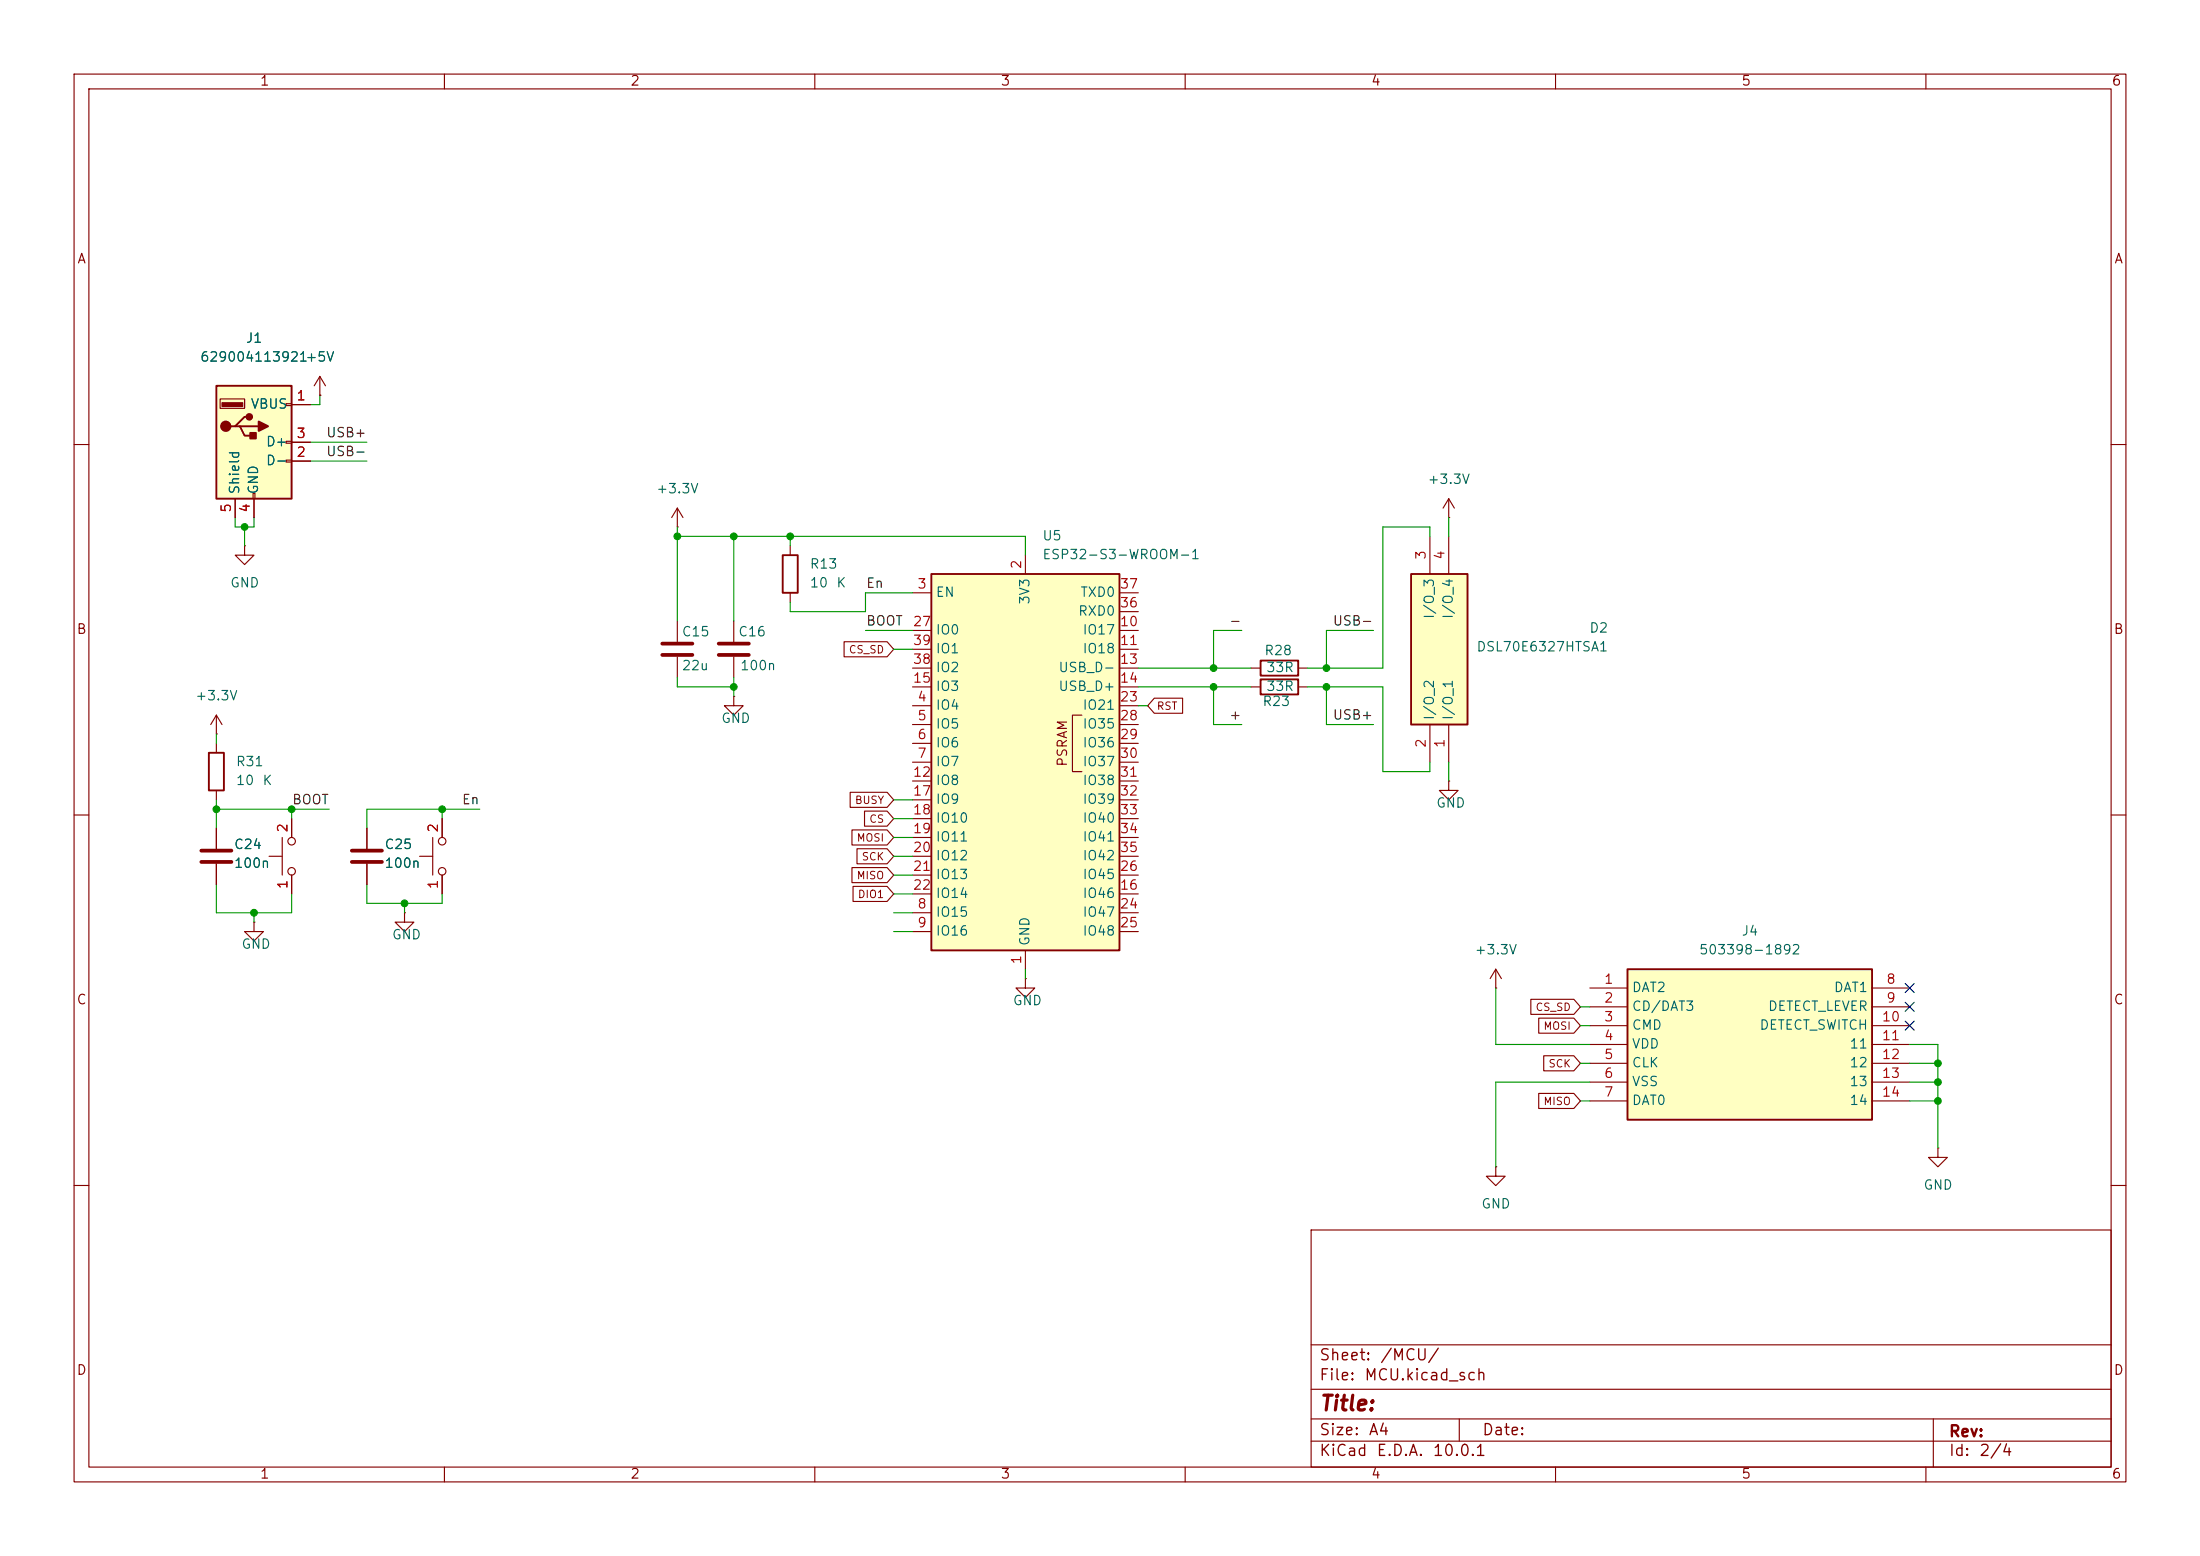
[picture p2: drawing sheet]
<svg xmlns="http://www.w3.org/2000/svg" width="297mm" height="210mm" viewBox="0 0 297 210" stroke-linecap="round" stroke-linejoin="round" font-family="sans-serif">
<g fill="none" stroke="#840000" stroke-width=".15">
<path d="M10 10h277v190h-277zM12 12h273v186h-273zM60 10v2M110 10v2M160 10v2M210 10v2M260 10v2M10 60h2M285 60h2M168.9 92.7h1.3M175.3 92.7h1.2M10 110h2"/>
<path d="M49.5 111.8v2.8M49.5 116.6v2.8M56.6 115.6h1.8M58.4 113v5.1M59.7 110.5v2.5M59.7 118.1v2.6M285 110h2M34.3 124.5v1.2h1.3l-1.3 1.3-1.3-1.3h1.3M34.3 124.5h.1M201.9 133.4h.1M201.9 130.8l-.7 1.3M201.9 130.8l.8 1.3"/>
<path d="M201.9 130.8v2.6M10 160h2M177 166h108v32h-108zM285 160h2M60 198v2M110 198v2M160 198v2M177 194.5h108M177 191.5h108M177 187.5h108M177 181.5h108M197 191.5v3"/>
<path d="M210 198v2M260 198v2M261 191.5v6.5"/>
<circle cx="59.7" cy="113.5" r=".51"/>
<circle cx="59.7" cy="117.6" r=".51"/>
</g>
<path d="M170.2 91.7h5.1v2h-5.1z" fill="none" stroke="#840000" stroke-width=".25"/>
<path d="M47.5 114.8h4.1M47.5 116.3h4.1" fill="none" stroke="#840000" stroke-width=".51"/>
<path d="M190.5 77.5h7.6v20.3h-7.6z" fill="#ffffc2"/>
<path d="M190.5 77.5h7.6v20.3h-7.6zM170.2 89.2h5.1v2h-5.1zM28.2 101.6h2v5.1h-2z" fill="none" stroke="#840000" stroke-width=".25"/>
<g fill="none" stroke="#840000" stroke-width=".15">
<path d="M43.2 53.3h.1M43.2 50.8l-.8 1.3M43.2 50.8l.7 1.3M43.2 50.8v2.5M193 72.4v5.1M195.6 72.4v5.1M99.1 94v1.3h1.2l-1.2 1.2-1.3-1.2h1.3M99.1 94h.1M168.9 90.2h1.3M175.3 90.2h1.2M193 97.8v5.1M195.6 97.8v5.1"/>
<path d="M29.2 100.3v1.3M29.2 106.7v1.3M201.9 157.5v1.3h1.3l-1.3 1.2-1.2-1.2h1.2M201.9 157.5h.1"/>
</g>
<path d="M125.7 77.5h25.4v50.8h-25.4z" fill="#ffffc2"/>
<path d="M125.7 77.5h25.4v50.8h-25.4z" fill="none" stroke="#840000" stroke-width=".25"/>
<g fill="none" stroke="#840000" stroke-width=".15">
<path d="M138.4 74.9v2.6M195.6 69.9h.1M195.6 67.3l-.8 1.3M195.6 67.3l.7 1.3M195.6 67.3v2.6M29.2 99.1h.1M29.2 96.5l-.8 1.3M29.2 96.5l.8 1.3M29.2 96.5v2.6M123.2 80h2.5M123.2 95.3h2.5M123.2 97.8h2.5"/>
<path d="M123.2 85.1h2.5M123.2 87.6h2.5M123.2 90.2h2.5M123.2 92.7h2.5M146 96.5h-1.2v7.6h1.2M151.1 80h2.6M151.1 95.3h2.6M151.1 97.8h2.6M151.1 85.1h2.6M151.1 87.6h2.6M151.1 90.2h2.6M151.1 92.7h2.6"/>
<path d="M151.1 82.6h2.6M123.2 100.3h2.5M123.2 102.9h2.5M123.2 105.4h2.5M123.2 108h2.5M123.2 110.5h2.5M123.2 113h2.5M123.2 115.6h2.5M123.2 118.1h2.5M151.1 100.3h2.6M151.1 102.9h2.6M151.1 105.4h2.6"/>
<path d="M151.1 108h2.6M151.1 110.5h2.6M151.1 113h2.6M151.1 115.6h2.6M151.1 118.1h2.6M54.6 123.2v1.3h1.3l-1.3 1.2-1.3-1.2h1.3M54.6 123.2h.1M123.2 123.2h2.5M123.2 125.7h2.5M123.2 120.7h2.5M138.4 132.1v1.3h1.3l-1.3 1.2-1.2-1.2h1.2M138.4 132.1h.1"/>
<path d="M138.4 128.3v2.5M151.1 123.2h2.6M151.1 125.7h2.6M151.1 120.7h2.6"/>
</g>
<path d="M29.2 52.1h10.2v15.2h-10.2z" fill="#ffffc2"/>
<path d="M29.2 52.1h10.2v15.2h-10.2zM31.7 57.5h.7l.6 1.3h1.3M32.4 57.5h2.5M33.7 56.3h-.7l-1.3 1.2h-.6" fill="none" stroke="#840000" stroke-width=".25"/>
<g fill="#840000" stroke="#840000" stroke-width=".25">
<path d="M33.8 58.4h.7v.8h-.7z"/>
<path d="M34.9 56.9l1.3 .6-1.3 .7z"/>
<circle cx="30.5" cy="57.5" r=".63"/>
<circle cx="33.7" cy="56.3" r=".38"/>
</g>
<path d="M30 54.4h2.8v.5h-2.8z" fill="#840000" stroke="#840000" stroke-width=".15"/>
<g fill="none" stroke="#840000" stroke-width=".15">
<path d="M29.7 53.8h3.3v1.3h-3.3zM38.6 54.5h.8v.2h-.8zM38.6 59.6h.8v.2h-.8zM39.4 54.6h2.5M39.4 59.7h2.5M31.7 67.3v2.6M33 73.7v1.2h1.3l-1.3 1.3-1.3-1.3h1.3M33 73.7h.1M34.2 66.5h.2v.8h-.2zM34.3 67.3v2.6M38.6 62.1h.8v.3h-.8zM39.4 62.2h2.5"/>
<path d="M91.4 71.1h.1M91.4 68.6l-.7 1.3M91.4 68.6l.8 1.3M91.4 68.6v2.5M91.4 83.8v2.8M91.4 88.6v2.8M99.1 83.8v2.8M99.1 88.6v2.8M29.2 111.8v2.8M29.2 116.6v2.8M36.3 115.6h1.8M38.1 113v5.1"/>
<path d="M39.4 110.5v2.5M39.4 118.1v2.6M195.6 105.4v1.3h1.2l-1.2 1.3-1.3-1.3h1.3M195.6 105.4h.1M261.6 154.9v1.3h1.3l-1.3 1.3-1.3-1.3h1.3M261.6 154.9h.1"/>
<circle cx="39.4" cy="113.5" r=".51"/>
<circle cx="39.4" cy="117.6" r=".51"/>
</g>
<path d="M89.4 86.9h4.1M89.4 88.4h4.1M97 86.9h4.1M97 88.4h4.1M27.2 114.8h4M27.2 116.3h4" fill="none" stroke="#840000" stroke-width=".51"/>
<path d="M219.7 130.8h33v20.3h-33z" fill="#ffffc2"/>
<path d="M105.7 74.9h2v5.1h-2zM219.7 130.8h33v20.3h-33z" fill="none" stroke="#840000" stroke-width=".25"/>
<g fill="none" stroke="#840000" stroke-width=".15">
<path d="M39.4 54.6h2.5M39.4 59.7h2.5M43.2 53.3h.1M31.7 67.3v2.6M34.3 67.3v2.6M39.4 62.2h2.5M106.7 73.7v1.2M106.7 80v1.3M114 86.6h5.8l.8 1-.8 1h-5.8zM155.8 94.2h3.9v2.1h-3.9l-.9-1zM29.2 111.8v2.8M29.2 116.6v2.8"/>
<path d="M39.4 110.5v2.5M39.4 118.1v2.6M49.5 111.8v2.8M49.5 116.6v2.8M59.7 110.5v2.5M59.7 118.1v2.6M114.8 106.9h5l.8 1.1-.8 1h-5zM115 117.1h4.8l.8 1-.8 1h-4.8zM115 112h4.8l.8 1-.8 1h-4.8zM115.2 119.6h4.6l.8 1.1-.8 1h-4.6zM115.7 114.6h4.1l.8 1-.8 1h-4.1zM116.7 109.5h3.1l.8 1-.8 1h-3.1z"/>
<path d="M206.7 134.9h5.8l.9 1-.9 1h-5.8zM207.7 137.4h4.8l.9 1-.9 1h-4.8zM214.6 133.4h5.1M214.6 135.9h5.1M214.6 138.4h5.1M252.7 133.4h5.1M252.7 135.9h5.1M252.7 138.4h5.1M207.7 147.6h4.8l.9 1-.9 1h-4.8zM208.4 142.5h4.1l.9 1-.9 1h-4.1zM214.6 141h5.1M214.6 143.5h5.1"/>
<path d="M214.6 146.1h5.1M214.6 148.6h5.1M252.7 141h5.1M252.7 143.5h5.1M252.7 146.1h5.1M252.7 148.6h5.1"/>
</g>
<g fill="none" stroke="#009600" stroke-width=".15">
<path d="M41.9 59.7h7.6M43.2 53.3v1.3h-1.3M31.7 69.9v1.2h2.6v-1.2M33 71.1v2.6M41.9 62.2h7.6M91.4 72.4h47v2.5M91.4 71.1v12.7M99.1 72.4v11.4M106.7 72.4v1.3M193 72.4v-1.3h-6.3v19.1h-10.2M195.6 69.9v2.5M29.2 99.1v1.2"/>
<path d="M91.4 91.4v1.3h7.7M99.1 91.4v2.6M116.8 85.1h6.4M120.6 87.6h2.6M123.2 80h-6.4v2.6h-10.1v-1.3M153.7 92.7h15.2M153.7 90.2h15.2M153.7 95.3h1.2M163.8 92.7v5.1h3.8M167.6 85.1h-3.8v5.1M176.5 92.7h10.2v11.4h6.3v-1.2M179.1 92.7v5.1h6.3"/>
<path d="M185.4 85.1h-6.3v5.1M29.2 108v3.8M29.2 119.4v3.8h10.2v-2.5M29.2 109.2h15.2M39.4 109.2v1.3M49.5 119.4v2.5h10.2v-1.2M59.7 109.2v1.3M64.8 109.2h-15.3v2.6M120.6 118.1h2.6M120.6 110.5h2.6M120.6 113h2.6M120.6 115.6h2.6"/>
<path d="M120.6 108h2.6M195.6 102.9v2.5M34.3 123.2v1.3M54.6 121.9v1.3M120.6 123.2h2.6M120.6 120.7h2.6M120.6 125.7h2.6M138.4 130.8v1.3M201.9 133.4v7.6h12.7M213.4 135.9h1.2M213.4 138.4h1.2M213.4 143.5h1.2"/>
<path d="M213.4 148.6h1.2M214.6 146.1h-12.7v11.4M257.8 146.1h3.8M257.8 141h3.8v13.9M257.8 143.5h3.8M257.8 148.6h3.8"/>
</g>
<path d="M257.2 137.8l1.2 1.2M257.2 135.3l1.2 1.2M257.2 132.7l1.2 1.3M258.4 137.8l-1.2 1.2M258.4 135.3l-1.2 1.2M258.4 132.7l-1.2 1.3" fill="none" stroke="#000084" stroke-width=".15"/>
<g fill="#009600" stroke="#009600" stroke-width=".14">
<circle cx="163.8" cy="92.7" r=".46"/>
<circle cx="179.1" cy="90.2" r=".46"/>
<circle cx="163.8" cy="90.2" r=".46"/>
<circle cx="179.1" cy="92.7" r=".46"/>
<circle cx="34.3" cy="123.2" r=".46"/>
<circle cx="39.4" cy="109.2" r=".46"/>
<circle cx="29.2" cy="109.2" r=".46"/>
<circle cx="59.7" cy="109.2" r=".46"/>
<circle cx="54.6" cy="121.9" r=".46"/>
<circle cx="33" cy="71.1" r=".46"/>
<circle cx="91.4" cy="72.4" r=".46"/>
<circle cx="99.1" cy="72.4" r=".46"/>
<circle cx="106.7" cy="72.4" r=".46"/>
<circle cx="99.1" cy="92.7" r=".46"/>
<circle cx="261.6" cy="143.5" r=".46"/>
<circle cx="261.6" cy="146.1" r=".46"/>
<circle cx="261.6" cy="148.6" r=".46"/>
</g>
<text font-size="2" fill="#840000" x="178" y="190.9">Title:</text>
<g font-size="1.5" fill="#840000">
<text x="178" y="184">Sheet:</text>
<text x="186.2" y="184">/MCU/</text>
<text x="178" y="186.7">File:</text>
<text x="184.1" y="186.7">MCU.kicad_sch</text>
<text x="178" y="196.9">KiCad</text>
<text x="178" y="194.1">Size:</text>
<text x="184.7" y="194.1">A4</text>
<text x="185.7" y="196.9">E.D.A.</text>
<text x="193.3" y="196.9">10.0.1</text>
<text x="200" y="194.1">Date:</text>
<text x="263" y="194.3">Rev:</text>
<text x="263" y="196.9">Id:</text>
<text x="267.1" y="196.9">2/4</text>
</g>
<g font-size="1.3" fill="#840000">
<text x="35" y="11.9">1</text>
<text x="85" y="11.9">2</text>
<text x="135" y="11.9">3</text>
<text x="185" y="11.9">4</text>
<text x="235" y="11.9">5</text>
<text x="285" y="11.9">6</text>
<text x="10.3" y="35.9">A</text>
<text x="285.3" y="35.9">A</text>
<text x="10.3" y="85.9">B</text>
<text x="285.3" y="85.9">B</text>
<text x="144.4" y="103.6" transform="rotate(-90 144.4 103.6)">PSRAM</text>
<text x="10.3" y="135.9">C</text>
<text x="285.3" y="135.9">C</text>
<text x="10.3" y="185.9">D</text>
<text x="285.3" y="185.9">D</text>
<text x="35" y="199.9">1</text>
<text x="85" y="199.9">2</text>
<text x="135" y="199.9">3</text>
<text x="185" y="199.9">4</text>
<text x="235" y="199.9">5</text>
<text x="285" y="199.9">6</text>
</g>
<g font-size="1.3" fill="#006464">
<text x="33.1" y="46.6">J1</text>
<text x="26.9" y="49.1">629004113921+5V</text>
<text x="33.8" y="55.5">VBUS</text>
<text x="35.8" y="63.1">D-</text>
<text x="35.8" y="60.6">D+</text>
<text x="192.6" y="65.6">+3.3V</text>
<text x="32.6" y="66.8" transform="rotate(-90 32.6 66.8)">Shield</text>
<text x="35.2" y="66.8" transform="rotate(-90 35.2 66.8)">GND</text>
<text x="88.5" y="66.9">+3.3V</text>
<text x="109.2" y="77.1">R13</text>
<text x="140.6" y="73.3">U5</text>
<text x="140.6" y="75.8">ESP32-S3-WROOM-1</text>
<text x="31" y="79.6">GND</text>
<text x="109.2" y="79.6">10</text>
<text x="112.8" y="79.6">K</text>
<text x="126.2" y="80.9">EN</text>
<text x="139.3" y="81.7" transform="rotate(-90 139.3 81.7)">3V3</text>
<text x="145.5" y="83.4">RXD0</text>
<text x="145.8" y="80.9">TXD0</text>
<text x="193.9" y="83.6" transform="rotate(-90 193.9 83.6)">I/O_3</text>
<text x="196.4" y="83.6" transform="rotate(-90 196.4 83.6)">I/O_4</text>
<text x="92" y="86.2">C15</text>
<text x="99.6" y="86.2">C16</text>
<text x="126.2" y="86">IO0</text>
<text x="126.2" y="88.5">IO1</text>
<text x="146.1" y="86">IO17</text>
<text x="146.1" y="88.5">IO18</text>
<text x="170.6" y="88.7">R28</text>
<text x="199.2" y="88.2">DSL70E6327HTSA1</text>
<text x="214.5" y="85.7">D2</text>
<text x="26.3" y="94.8">+3.3V</text>
<text x="92" y="90.8">22u</text>
<text x="99.8" y="90.8">100n</text>
<text x="126.2" y="93.6">IO3</text>
<text x="126.2" y="91">IO2</text>
<text x="142.8" y="91">USB_D-</text>
<text x="142.8" y="93.6">USB_D+</text>
<text x="170.3" y="95.6">R23</text>
<text x="170.9" y="93.6">33R</text>
<text x="170.9" y="91">33R</text>
<text x="97.3" y="97.9">GND</text>
<text x="126.2" y="96.1">IO4</text>
<text x="126.2" y="98.7">IO5</text>
<text x="126.2" y="101.2">IO6</text>
<text x="146.1" y="96.1">IO21</text>
<text x="146.1" y="98.7">IO35</text>
<text x="146.1" y="101.2">IO36</text>
<text x="193.9" y="97.3" transform="rotate(-90 193.9 97.3)">I/O_2</text>
<text x="196.4" y="97.3" transform="rotate(-90 196.4 97.3)">I/O_1</text>
<text x="31.8" y="103.7">R31</text>
<text x="31.8" y="106.3">10</text>
<text x="35.3" y="106.3">K</text>
<text x="126.2" y="103.7">IO7</text>
<text x="126.2" y="106.3">IO8</text>
<text x="146.1" y="103.7">IO37</text>
<text x="146.1" y="106.3">IO38</text>
<text x="126.2" y="108.8">IO9</text>
<text x="126.2" y="111.4">IO10</text>
<text x="126.2" y="113.9">IO11</text>
<text x="146.1" y="108.8">IO39</text>
<text x="146.1" y="111.4">IO40</text>
<text x="146.1" y="113.9">IO41</text>
<text x="193.8" y="109.3">GND</text>
<text x="31.5" y="117.4">100n</text>
<text x="31.5" y="114.9">C24</text>
<text x="51.8" y="117.4">100n</text>
<text x="51.8" y="114.9">C25</text>
<text x="126.2" y="116.4">IO12</text>
<text x="126.2" y="119">IO13</text>
<text x="146.1" y="119">IO45</text>
<text x="146.1" y="116.4">IO42</text>
<text x="126.2" y="124.1">IO15</text>
<text x="126.2" y="121.5">IO14</text>
<text x="146.1" y="121.5">IO46</text>
<text x="146.1" y="124.1">IO47</text>
<text x="32.5" y="128.4">GND</text>
<text x="52.8" y="127.1">GND</text>
<text x="126.2" y="126.6">IO16</text>
<text x="139.3" y="127.8" transform="rotate(-90 139.3 127.8)">GND</text>
<text x="146.1" y="126.6">IO48</text>
<text x="199" y="129.1">+3.3V</text>
<text x="229.3" y="129.1">503398-1892</text>
<text x="235" y="126.6">J4</text>
<text x="136.6" y="136">GND</text>
<text x="220.2" y="134.2">DAT2</text>
<text x="220.2" y="136.8">CD/DAT3</text>
<text x="238.6" y="136.8">DETECT_LEVER</text>
<text x="247.5" y="134.2">DAT1</text>
<text x="220.2" y="139.3">CMD</text>
<text x="220.2" y="141.8">VDD</text>
<text x="237.4" y="139.3">DETECT_SWITCH</text>
<text x="249.6" y="141.8">11</text>
<text x="220.2" y="144.4">CLK</text>
<text x="220.2" y="146.9">VSS</text>
<text x="220.2" y="149.5">DAT0</text>
<text x="249.6" y="144.4">12</text>
<text x="249.6" y="146.9">13</text>
<text x="249.6" y="149.5">14</text>
<text x="259.6" y="160.9">GND</text>
<text x="199.9" y="163.4">GND</text>
</g>
<g font-size="1.3" fill="#a90000">
<text x="39.9" y="54.4">1</text>
<text x="39.9" y="59.4">3</text>
<text x="39.9" y="62">2</text>
<text x="31.5" y="69.3" transform="rotate(-90 31.5 69.3)">5</text>
<text x="34" y="69.3" transform="rotate(-90 34 69.3)">4</text>
<text x="138.2" y="76.9" transform="rotate(-90 138.2 76.9)">2</text>
<text x="192.8" y="75.6" transform="rotate(-90 192.8 75.6)">3</text>
<text x="195.3" y="75.6" transform="rotate(-90 195.3 75.6)">4</text>
<text x="123.8" y="79.8">3</text>
<text x="151.1" y="82.3">36</text>
<text x="151.1" y="79.8">37</text>
<text x="123.1" y="84.8">27</text>
<text x="123.1" y="89.9">38</text>
<text x="123.1" y="87.4">39</text>
<text x="151.1" y="84.8">10</text>
<text x="151.1" y="87.4">11</text>
<text x="151.1" y="89.9">13</text>
<text x="123.1" y="92.5">15</text>
<text x="123.8" y="95">4</text>
<text x="151.1" y="92.5">14</text>
<text x="151.1" y="95">23</text>
<text x="123.8" y="97.5">5</text>
<text x="123.8" y="100.1">6</text>
<text x="151.1" y="97.5">28</text>
<text x="151.1" y="100.1">29</text>
<text x="192.8" y="101" transform="rotate(-90 192.8 101)">2</text>
<text x="195.3" y="101" transform="rotate(-90 195.3 101)">1</text>
<text x="123.1" y="105.2">12</text>
<text x="123.1" y="107.7">17</text>
<text x="123.8" y="102.6">7</text>
<text x="151.1" y="102.6">30</text>
<text x="151.1" y="105.2">31</text>
<text x="151.1" y="107.7">32</text>
<text x="39.1" y="112.5" transform="rotate(-90 39.1 112.5)">2</text>
<text x="59.4" y="112.5" transform="rotate(-90 59.4 112.5)">2</text>
<text x="123.1" y="110.2">18</text>
<text x="123.1" y="112.8">19</text>
<text x="151.1" y="110.2">33</text>
<text x="151.1" y="112.8">34</text>
<text x="123.1" y="115.3">20</text>
<text x="123.1" y="117.9">21</text>
<text x="151.1" y="117.9">26</text>
<text x="151.1" y="115.3">35</text>
<text x="39.1" y="120.1" transform="rotate(-90 39.1 120.1)">1</text>
<text x="59.4" y="120.1" transform="rotate(-90 59.4 120.1)">1</text>
<text x="123.1" y="120.4">22</text>
<text x="123.8" y="122.9">8</text>
<text x="123.8" y="125.5">9</text>
<text x="151.1" y="120.4">16</text>
<text x="151.1" y="122.9">24</text>
<text x="151.1" y="125.5">25</text>
<text x="138.2" y="130.2" transform="rotate(-90 138.2 130.2)">1</text>
<text x="216.5" y="133.1">1</text>
<text x="216.5" y="135.6">2</text>
<text x="254.6" y="133.1">8</text>
<text x="254.6" y="135.6">9</text>
<text x="216.5" y="138.2">3</text>
<text x="216.5" y="140.7">4</text>
<text x="216.5" y="143.3">5</text>
<text x="254" y="138.2">10</text>
<text x="254" y="140.7">11</text>
<text x="254" y="143.3">12</text>
<text x="216.5" y="145.8">6</text>
<text x="216.5" y="148.3">7</text>
<text x="254" y="145.8">13</text>
<text x="254" y="148.3">14</text>
</g>
<g font-size="1.3" fill="#0f0f0f">
<text x="43.9" y="59.3">USB+</text>
<text x="43.9" y="61.9">USB-</text>
<text x="116.8" y="79.7">En</text>
<text x="116.8" y="84.7">BOOT</text>
<text x="165.9" y="84.7">-</text>
<text x="179.8" y="84.7">USB-</text>
<text x="165.9" y="97.4">+</text>
<text x="179.8" y="97.4">USB+</text>
<text x="39.3" y="108.9">BOOT</text>
<text x="62.3" y="108.9">En</text>
</g>
<g font-size="1" fill="#840000">
<text x="114.5" y="88.4">CS_SD</text>
<text x="156.1" y="96.1">RST</text>
<text x="115.3" y="108.8">BUSY</text>
<text x="115.6" y="113.8">MOSI</text>
<text x="117.3" y="111.3">CS</text>
<text x="115.6" y="118.9">MISO</text>
<text x="116.3" y="116.4">SCK</text>
<text x="115.7" y="121.5">DIO1</text>
<text x="207.2" y="136.7">CS_SD</text>
<text x="208.3" y="139.2">MOSI</text>
<text x="208.3" y="149.4">MISO</text>
<text x="209" y="144.3">SCK</text>
</g>
</svg>
